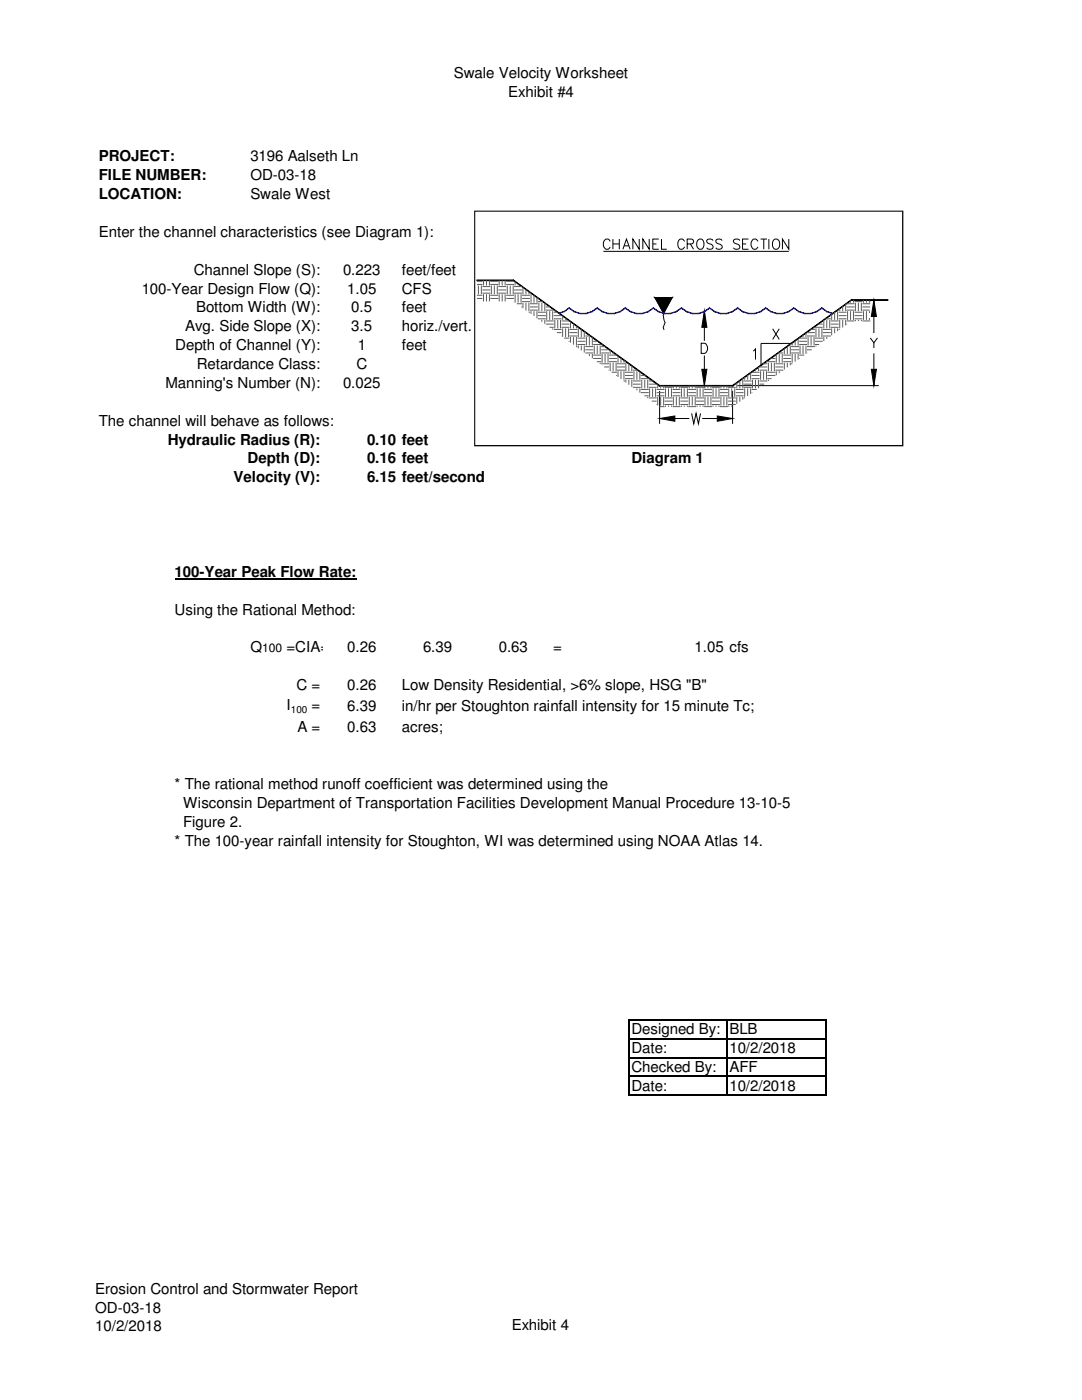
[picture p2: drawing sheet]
<svg xmlns="http://www.w3.org/2000/svg" width="216mm" height="279mm" viewBox="0 0 216 279" stroke-linecap="round" stroke-linejoin="round" font-family="sans-serif">
<path d="M34.8 115.6h36.3M125.4 203.4v15.3M125.6 203.5h39.3M125.6 207.3h39.3M125.6 211.1h39.3M125.6 214.8h39.3M125.6 218.6h39.3M145 203.7v15M164.8 203.7v15" fill="none" stroke="#000" stroke-width=".3"/>
<path d="M94.8 42.2h85v46.4h-85z" fill-rule="evenodd" fill="#fff"/>
<path d="M94.8 42.2h85v46.4h-85z" fill="none" stroke="#fff" stroke-width=".2"/>
<g fill="none" stroke="#000" stroke-width=".2">
<path d="M95.2 55.9h7.2v.1h-7.2zM95.2 55.9h7.2M102.4 55.9l29.2 21v.1l-29.2-21zM120.4 50.2h37M121.8 48.2a.7 .7 0 0 0-.9-.5 .7 .7 0 0 0-.5 .8 .9 .9 0 0 0 .2 .9 .9 .9 0 0 0 .9 .3l.3-.4M122.3 47.7v2M122.3 48.7h1.3M123.6 47.7v2M124.3 49.7l.7-2 .7 2M124.5 49.1h1M127.6 47.7v2l-1.3-2v2M129.5 47.7v2l-1.2-2v2"/>
<path d="M130.3 48.7h.7M130.7 59.4h3.4l-1.7 3.1zM130.7 59.4h3.4l-1.7 1.1zM130.7 59.4l1.7 1.1v2zM131.4 47.7h-1.1v2h1.1M132 47.7v2h1.1M136.6 48.2a.7 .7 0 0 0-.8-.5 .7 .7 0 0 0-.5 .8 .92 .92 0 0 0 .8 1.2l.5-.4M137.1 48.7h.9a.49 .49 0 0 0 .4-.5 .49 .49 0 0 0-.4-.5h-.9v2M137.8 48.7l.6 1M139.4 47.8l.2-.1a1.08 1.08 0 0 1 .9 .8 1.08 1.08 0 0 1-.4 1.2 .74 .74 0 0 1-1.1-.7 1.18 1.18 0 0 1 .4-1.2zM142.3 48a.71 .71 0 0 0-.7-.3 .71 .71 0 0 0-.6 .5l.2 .3 .9 .4a.5 .5 0 0 1 0 .8 .87 .87 0 0 1-1.1-.3M144.1 48a.71 .71 0 0 0-.7-.3 .71 .71 0 0 0-.6 .5l.4 .4a1.04 1.04 0 0 1 .9 .6v.2a.8 .8 0 0 1-1.3 0"/>
<path d="M147.6 48a.71 .71 0 0 0-.7-.3 .71 .71 0 0 0-.6 .5l.2 .3 .9 .4a.5 .5 0 0 1 0 .8 .87 .87 0 0 1-1.1-.3M148.2 48.7h.7M149.4 47.7h-1.2v2h1.2M151.3 48.2a.72 .72 0 0 0-.9-.5 .72 .72 0 0 0-.5 .8v.5a.72 .72 0 0 0 .5 .7 .72 .72 0 0 0 .9-.4M151.8 47.7h1.2M152.4 47.7v2M153.4 47.7v2M154.5 47.8a.74 .74 0 0 1 1.1 .7 .92 .92 0 0 1-.9 1.2 1.25 1.25 0 0 1-.2-1.9zM157.4 47.7v2l-1.3-2v2M169.9 59.8h7.3v.1h-7.3zM169.9 59.9h7.3M174.4 59.9l.5 3.3h-1z"/>
<path d="M174.4 59.9v6.6M131.6 77h14.6M131.6 76.9h14.6v.1h-14.6zM131.6 78v6.6M132.4 60.5l1.7-1.1-1.7 3.1zM132.4 62.5l-.1 .4 .4 1.5-.4 1 .2 .4M139.9 68.5a1.07 1.07 0 0 1 1.3 .7 1.07 1.07 0 0 1-.7 1.3h-.6zM140 73.7h1.1l-.6 3.3zM140.5 62l.6 3.3h-1.1zM140.5 62v6M140.5 71v6M146.2 76.9l23.7-17.1v.1l-23.7 17.1z"/>
<path d="M146.2 78v6.6M147.2 77h28.1M150.3 70.1l.4-.5v2.2M154.2 65.6l1.3 2.1M155.5 65.6l-1.3 2.1M157.9 68.5h-6.1v4.4M173.7 67.4l.7 1 .7-1M173.9 73.7h1l-.5 3.3zM174.4 68.4v1.1M174.4 70.5v6.5M131.6 83.5l3.1-.5v1.1zM131.9 83.5h5.6"/>
<path d="M138 82.5l.4 2.1 .5-2.1 .5 2.1 .4-2.1M140.1 83.5h5.8M143.1 83l3.1 .5-3.1 .6z"/>
</g>
<g fill="#000">
<path d="M102.4 55.9l29.2 21-29.2-20.9zM102.4 56l29.2 20.9v.1zM130.7 59.4h3.4l-1.7 1.1zM130.7 59.4l1.7 1.1v2zM132.4 60.5l1.7-1.1-1.7 3.1zM140 73.7h1.1l-.6 3.3zM140.5 62l.6 3.3h-1.1zM146.2 76.9l23.7-17.1-23.7 17.2zM146.2 77l23.7-17.2v.1zM174.4 59.9l.5 3.3h-1zM173.9 73.7h1l-.5 3.3zM131.6 83.5l3.1-.5v1.1z"/>
<path d="M143.1 83l3.1 .5-3.1 .6z"/>
</g>
<g fill="none" stroke="#5d5d5d" stroke-width=".2">
<path d="M95.2 56.8h1.1M95.2 56.1h1.1M95.2 59.6h1.1M95.2 58.9h1.1M95.5 57v1.7M96.1 57v1.7M96.3 58.5h1.5M96.3 57.9h1.5M96.3 57.2h1.5M96.5 55.9v1.1M96.5 58.7v1.5M97.1 55.9v1.1"/>
<path d="M97.1 58.7v1.5M97.7 55.9v1.1M97.7 58.7v1.5M97.8 56.8h1.6M97.8 56.1h1.6M97.8 59.6h1.6M97.8 58.9h1.6M98 57v1.7M98.6 57v1.7M99.2 57v1.7M99.4 58.5h1.6M99.4 57.9h1.6"/>
<path d="M99.4 57.2h1.6M99.6 55.9v1.1M99.6 58.7v1.5M100.2 55.9v1.1M100.2 58.7v1.5M100.8 55.9v1.1M100.8 58.7v1.5M101 56.8h1.6M101 56.1h1.6M101 59.6h1.6M101 58.9h1.6M101.2 57v1.7"/>
<path d="M101.8 57v1.7M102.4 57v1.7M102.6 58.5h1.6M102.6 57.9h1.6M102.6 57.2h1.6M102.8 56.2v.8M102.8 58.7v1.7M103.4 56.6v.4M103.4 58.7v1.7M104 58.7v1.7M104.2 59.6h1.5M104.2 58.9h1.5"/>
<path d="M104.4 57.3v1.4M104.9 57.7v1M105.5 58.2v.5M105.7 58.5h.3M106 58.7v1.7M106.6 58.9v1.5M107.1 59.3v1.1M107.3 59.6h.1M169.7 60v.4M170.3 59.9v.5M172.3 59.9v.5M172.9 59.9v.5"/>
<path d="M173.5 59.9v.5M102.5 60.2h.1M103.1 60.6h1.1M104 61.3h.2M104.2 60.2h1.5M104.4 60.4v1.1M104.9 60.4v1.6M105.5 62.3h.2M105.5 60.4v1.7M105.7 61.9h1.6M105.7 61.3h1.6M105.7 60.6h1.6"/>
<path d="M106 62.1v.6M106.6 62.1v1M107.1 62.1v1.4M107.3 60.2h1M107.3 63.6h1.6M107.3 63h1.6M107.3 62.3h1.6M107.5 60.4v1.7M108.1 60.4v1.7M108.1 63.8v.4M108.7 60.5v1.6M108.7 63.8v.8"/>
<path d="M108.9 60.6h.1M108.9 61.9h1.6M108.9 61.3h.9M108.9 64.7h1.6M108.9 64.1h1.6M109.1 62.1v1.7M109.6 65.3h.9M109.7 62.1v1.7M110.3 62.1v1.7M110.3 65.5v.3M110.5 63.6h1.6M110.5 63h1.6"/>
<path d="M110.5 62.3h.8M110.5 65.7h1.6M110.7 61.9v.2M110.7 63.8v1.7M111.1 66.4h1M111.3 63.8v1.7M111.8 63.8v1.7M112 67.1h.1M112.1 65.3h1.5M112.1 64.7h1.5M112.1 64.1h1.5M112.3 63v.8"/>
<path d="M112.3 65.5v1.7M112.6 67.5h1M112.9 63.5v.3M112.9 65.5v1.8M113.5 68.1h.1M113.5 65.5v1.8M113.6 67.1h1.6M113.6 66.4h1.6M113.6 65.7h1.6M113.8 64.2v1.3M113.8 67.3v1.1M114.4 64.6v.9"/>
<path d="M114.4 67.3v1.5M114.9 69.2h.3M115 65v.5M115 67.3v1.7M115.2 65.3h.2M115.2 68.7h1.6M115.2 68.1h1.6M115.2 67.5h1.6M115.4 65.5v1.8M115.4 69v.5M116 65.7v1.6M116 69v.9"/>
<path d="M116.6 66.2v1.1M116.6 69v1.4M116.8 67.1h1M116.8 70.4h1.6M116.8 66.4h.1M116.8 69.8h1.6M116.8 69.2h1.6M117 67.3v1.7M117.6 67.3v1.7M117.6 70.7v.4M118.2 67.3v1.7M118.2 70.7v.8"/>
<path d="M118.4 68.7h1.6M118.4 68.1h.9M118.4 71.5h1.6M118.4 67.5h.1M118.4 70.9h1.6M118.6 69v1.7M119.1 72.2h.9M119.2 69v1.7M119.8 69v1.7M119.8 72.4v.2M120 70.4h1.5M120 69.8h1.5"/>
<path d="M120 69.2h.8M120 72.6h1.5M120.1 68.7v.3M120.1 70.7v1.7M120.6 73.2h.9M120.7 70.7v1.7M121.3 70.7v1.7M121.5 73.9h.1M121.5 72.2h1.6M121.5 71.5h1.6M121.5 70.9h1.6M121.8 69.9v.8"/>
<path d="M121.8 72.4v1.7M122 74.3h1.1M122.3 70.3v.4M122.3 72.4v1.7M122.9 74.9h.2M122.9 72.4v1.7M123.1 73.9h1.6M123.1 73.2h1.6M123.1 72.6h1.6M123.3 71v1.4M123.3 74.1v1.1M123.9 71.4v1"/>
<path d="M123.9 74.1v1.5M124.4 76h.3M124.5 71.8v.6M124.5 74.1v1.7M124.7 72.2h.2M124.7 75.6h1.6M124.7 74.9h1.6M124.7 74.3h1.6M124.9 72.4v1.7M124.9 75.8v.5M125.5 72.6v1.5M125.5 75.8v1"/>
<path d="M126.1 73v1.1M126.1 75.8v1.4M126.3 73.9h1M126.3 77.3h1.5M126.3 73.2h.1M126.3 76.7h1.5M126.3 76h1.5M126.5 74.1v1.7M127.1 74.1v1.7M127.1 77.5v.4M127.7 74.1v1.7M127.7 77.5v.9"/>
<path d="M127.8 75.6h1.7M127.8 74.9h1M127.8 78.4h1.7M127.8 74.3h.1M127.8 77.7h1.7M128.1 75.8v1.7M128.6 79h.9M128.7 75.8v1.7M129.2 75.8v1.7M129.2 79.2v.3M129.5 77.3h1.5M129.5 76.7h1.5"/>
<path d="M129.5 76h.8M129.5 79.4h1.5M129.6 75.6v.2M129.6 77.5v1.7M130.2 77.5v1.7M130.8 77.5v1.7M131 79h1.6M131 78.4h1.6M131 77.7h1.6M131.2 76.7v.8M131.2 79.2v1.7M131.8 77v.5"/>
<path d="M131.8 79.2v1.7M132.4 77v.5M132.4 79.2v1.7M132.6 77.3h1.6M132.6 79.4h1.6M132.8 77.5v1.7M133.4 77.5v1.7M134 77.5v1.7M134.2 79h1.6M134.2 78.4h1.6M134.2 77.7h1.6M134.4 77v.5"/>
<path d="M134.4 79.2v1.7M135 77v.5M135 79.2v1.7M135.6 77v.5M135.6 79.2v1.7M135.8 77.3h1.5M135.8 79.4h1.5M136 77.5v1.7M136.5 77.5v1.7M137.2 77.5v1.7M137.3 79h1.6M137.3 78.4h1.6"/>
<path d="M137.3 77.7h1.6M137.5 77v.5M137.5 79.2v1.7M138.1 77v.5M138.1 79.2v1.7M138.7 77v.5M138.7 79.2v1.7M138.9 77.3h1.6M138.9 79.4h1.6M139.1 77.5v1.7M139.7 77.5v1.7M140.3 77.5v1.7"/>
<path d="M140.5 79h1.6M140.5 78.4h1.6M140.5 77.7h1.6M140.7 77v.5M140.7 79.2v1.7M141.3 77v.5M141.3 79.2v1.7M141.9 77v.5M141.9 79.2v1.7M142.1 77.3h1.5M142.1 79.4h1.5M142.3 77.5v1.7"/>
<path d="M142.9 77.5v1.7M143.5 77.5v1.7M143.6 79h1.6M143.6 78.4h1.6M143.6 77.7h1.6M143.8 77v.5M143.8 79.2v1.7M144.4 77v.5M144.4 79.2v1.7M145 77v.5M145 79.2v1.7M145.2 77.3h1.6"/>
<path d="M145.2 79.4h1.6M145.4 77.5v1.7M146 77.5v1.7M146.6 77.5v1.7M146.6 76.7h.2M146.8 79h1.6M146.8 78.4h1.6M146.8 77.7h1.6M147 76.4v1.1M147 79.2v1.4M147.6 75.9v1.6M147.6 79.2v1"/>
<path d="M148.1 75.6h.3M148.2 75.8v1.7M148.2 79.2v.6M148.4 77.3h1.6M148.4 76.7h1.6M148.4 76h1.6M148.4 79.4h.2M148.6 75.2v.6M148.6 77.5v1.7M149.2 74.8v1M149.2 77.5v1.5M149.8 74.4v1.4"/>
<path d="M149.8 77.5v1.1M150 75.6h1.6M150 74.9h1.6M150 78.4h.1M150 74.3h1.6M150 77.7h1M150.2 75.8v1.7M150.7 73.7v.4M150.7 75.8v1.7M151.3 73.2v.9M151.3 75.8v1.7M151.6 73.9h1.5"/>
<path d="M151.6 77.3h.1M151.6 73.2h1.5M151.6 76.7h.9M151.6 76h1.5M151.8 74.1v1.7M152.3 72.6h.8M152.4 74.1v1.7M153 72.1v.3M153 74.1v1.7M153.1 72.2h1.6M153.1 75.6h.9M153.1 74.9h1.6"/>
<path d="M153.1 74.3h1.6M153.3 72.4v1.7M153.3 75.8v.2M153.8 71.5h.9M153.9 72.4v1.7M154.5 72.4v1.7M154.6 70.9h.1M154.7 73.9h1.6M154.7 73.2h1.6M154.7 72.6h1.6M154.9 70.7v1.7M154.9 74.1v.8"/>
<path d="M155.2 70.4h1.1M155.5 70.7v1.7M155.5 74.1v.4M156.1 70.7v1.7M156.1 69.8h.2M156.3 72.2h1.6M156.3 71.5h1.6M156.3 70.9h1.6M156.5 69.6v1.1M156.5 72.4v1.3M157.1 69.1v1.6M157.1 72.4v.9"/>
<path d="M157.6 68.7h.3M157.7 69v1.7M157.7 72.4v.5M157.9 70.4h1.6M157.9 69.8h1.6M157.9 69.2h1.6M157.9 72.6h.2M158.1 68.4v.6M158.1 70.7v1.7M158.7 68v1M158.7 70.7v1.5M159.3 67.6v1.4"/>
<path d="M159.3 70.7v1.1M159.5 68.7h1.5M159.5 68.1h1.5M159.5 71.5h.1M159.5 67.5h1.5M159.5 70.9h1M159.6 69v1.7M160.2 66.8v.5M160.2 69v1.7M160.8 66.4v.9M160.8 69v1.6M161 67.1h1.6"/>
<path d="M161 70.4h.1M161 66.4h1.6M161 69.8h1M161 69.2h1.6M161.2 67.3v1.7M161.8 65.7h.8M161.8 67.3v1.7M162.4 65.3v.2M162.4 67.3v1.7M162.6 65.3h1.6M162.6 68.7h.8M162.6 68.1h1.6"/>
<path d="M162.6 67.5h1.6M162.8 65.5v1.8M162.8 69v.2M163.2 64.7h1M163.4 65.5v1.8M164 65.5v1.8M164.1 64.1h.1M164.2 67.1h1.6M164.2 66.4h1.6M164.2 65.7h1.6M164.4 63.8v1.7M164.4 67.3v.8"/>
<path d="M164.7 63.6h1.1M165 63.8v1.7M165 67.3v.3M165.6 63.8v1.7M165.6 63h.2M165.8 65.3h1.5M165.8 64.7h1.5M165.8 64.1h1.5M165.9 62.7v1.1M165.9 65.5v1.4M166.5 62.3v1.5M166.5 65.5v1"/>
<path d="M167.1 61.9h.2M167.1 62.1v1.7M167.1 65.5v.6M167.3 63.6h1.6M167.3 63h1.6M167.3 62.3h1.6M167.3 65.7h.3M167.6 61.6v.5M167.6 63.8v1.7M168.1 61.1v1M168.1 63.8v1.6M168.7 60.7v1.4"/>
<path d="M168.7 63.8v1.1M168.9 61.9h1.6M168.9 61.3h1.6M168.9 64.7h.1M168.9 60.6h1.6M168.9 64.1h1.6M169.1 62.1v1.7M169.7 62.1v1.7M170.3 62.1v1.7M170.5 60.2h1.6M170.5 63.6h1.6M170.5 63h1.6"/>
<path d="M170.5 62.3h1.6M170.7 60.4v1.7M170.7 63.8v.3M171.3 60.4v1.7M171.3 63.8v.3M171.9 60.4v1.7M171.9 63.8v.3M172.1 61.9h1.4M172.1 61.3h1.5M172.1 60.6h1.6M172.1 64.1h1.6M172.3 62.1v1.7"/>
<path d="M172.9 62.1v1.7M173.5 62.1v.4M173.5 63.5v.3M173.7 60.2h.1M130 80.1h1M130.9 80.7h.1M131.5 81.2h1.1M132.6 80.7h1.6M132.6 80.1h1.6M132.8 80.9v.3M133.4 80.9v.3M134 80.9v.3"/>
<path d="M134.2 81.2h1.6M135.8 80.7h1.5M135.8 80.1h1.5M136 80.9v.3M136.5 80.9v.3M137.2 80.9v.3M137.3 81.2h1.6M138.9 80.7h1.6M138.9 80.1h1.6M139.1 80.9v.3M139.7 80.9v.3M140.3 80.9v.3"/>
<path d="M140.5 81.2h1.6M142.1 80.7h1.5M142.1 80.1h1.5M142.3 80.9v.3M142.9 80.9v.3M143.5 80.9v.3M143.6 81.2h1.6M145.2 80.7h1.6M145.2 80.1h1.6M145.4 80.9v.3M146 80.9v.3"/>
</g>
<path d="M111.5 62.5l1.1-.3z" fill="#00f"/>
<path d="M111.5 62.5l1.1-.3z" fill="none" stroke="#00f" stroke-width=".2"/>
<g fill="#00f">
<path d="M112.6 62.1l1-.6z"/>
<path d="M112.6 62.1l.9-.7z"/>
</g>
<path d="M112.6 62.1l.9-.7z" fill="none" stroke="#00f" stroke-width=".2"/>
<path d="M113.6 61.4l1 .8z" fill="#00f"/>
<path d="M113.6 61.4l1 .8z" fill="none" stroke="#00f" stroke-width=".2"/>
<path d="M114.6 62.1l1.1 .5z" fill="#00f"/>
<path d="M114.6 62.1l1.1 .5z" fill="none" stroke="#00f" stroke-width=".2"/>
<path d="M115.7 62.5l1.3 .1z" fill="#00f"/>
<path d="M115.7 62.5l1.3 .1z" fill="none" stroke="#00f" stroke-width=".2"/>
<path d="M117 62.5l1.2-.3z" fill="#00f"/>
<path d="M117 62.5l1.2-.3z" fill="none" stroke="#00f" stroke-width=".2"/>
<g fill="#00f">
<path d="M118.1 62.1l1.1-.6z"/>
<path d="M118.1 62.1l1-.7 .1 .1z"/>
</g>
<path d="M118.1 62.1l1-.7 .1 .1z" fill="none" stroke="#00f" stroke-width=".2"/>
<g fill="#00f">
<path d="M119.1 61.5l.1-.1 .9 .8z"/>
<path d="M119.2 61.4l.9 .8z"/>
</g>
<path d="M119.1 61.5l.1-.1 .9 .8z" fill="none" stroke="#00f" stroke-width=".2"/>
<g fill="#00f">
<path d="M120.2 62.1l1.1 .5z"/>
<path d="M120.2 62.1l1.2 .4z"/>
</g>
<path d="M120.2 62.1l1.2 .4z" fill="none" stroke="#00f" stroke-width=".2"/>
<path d="M121.4 62.5l1.2 .1z" fill="#00f"/>
<path d="M121.4 62.5l1.2 .1z" fill="none" stroke="#00f" stroke-width=".2"/>
<path d="M122.6 62.5l1.2-.3z" fill="#00f"/>
<path d="M122.6 62.5l1.2-.3z" fill="none" stroke="#00f" stroke-width=".2"/>
<g fill="#00f">
<path d="M123.7 62.1l1.1-.6z"/>
<path d="M123.7 62.1l1-.7 .1 .1z"/>
</g>
<path d="M123.7 62.1l1-.7 .1 .1z" fill="none" stroke="#00f" stroke-width=".2"/>
<g fill="#00f">
<path d="M124.8 61.4l1 .8-1.1-.7z"/>
<path d="M124.8 61.4l1 .8z"/>
</g>
<path d="M124.8 61.4l1 .8-1.1-.7z" fill="none" stroke="#00f" stroke-width=".2"/>
<path d="M125.8 62.1l1.2 .5z" fill="#00f"/>
<path d="M125.8 62.1l1.2 .5z" fill="none" stroke="#00f" stroke-width=".2"/>
<path d="M127 62.5l1.2 .1z" fill="#00f"/>
<path d="M127 62.5l1.2 .1z" fill="none" stroke="#00f" stroke-width=".2"/>
<path d="M128.2 62.5l1.2-.3z" fill="#00f"/>
<path d="M128.2 62.5l1.2-.3z" fill="none" stroke="#00f" stroke-width=".2"/>
<g fill="#00f">
<path d="M129.3 62.1l1.1-.6z"/>
<path d="M129.3 62.1l1-.7z"/>
</g>
<path d="M129.3 62.1l1-.7z" fill="none" stroke="#00f" stroke-width=".2"/>
<path d="M130.4 61.4l1 .8z" fill="#00f"/>
<path d="M130.4 61.4l1 .8z" fill="none" stroke="#00f" stroke-width=".2"/>
<g fill="#00f">
<path d="M131.4 62.1l1.1 .5z"/>
<path d="M131.4 62.1l1.2 .4z"/>
</g>
<path d="M131.4 62.1l1.2 .4z" fill="none" stroke="#00f" stroke-width=".2"/>
<path d="M132.6 62.5l1.2 .1z" fill="#00f"/>
<path d="M132.6 62.5l1.2 .1z" fill="none" stroke="#00f" stroke-width=".2"/>
<path d="M133.8 62.5l1.2-.3z" fill="#00f"/>
<path d="M133.8 62.5l1.2-.3z" fill="none" stroke="#00f" stroke-width=".2"/>
<g fill="#00f">
<path d="M134.9 62.1l1.1-.6z"/>
<path d="M134.9 62.1l1-.7 .1 .1z"/>
</g>
<path d="M134.9 62.1l1-.7 .1 .1z" fill="none" stroke="#00f" stroke-width=".2"/>
<g fill="#00f">
<path d="M135.9 61.5l.1-.1 1 .8z"/>
<path d="M136 61.4l1 .8z"/>
</g>
<path d="M135.9 61.5l.1-.1 1 .8z" fill="none" stroke="#00f" stroke-width=".2"/>
<path d="M137 62.1l1.2 .5z" fill="#00f"/>
<path d="M137 62.1l1.2 .5z" fill="none" stroke="#00f" stroke-width=".2"/>
<path d="M138.2 62.5l1.2 .1z" fill="#00f"/>
<path d="M138.2 62.5l1.2 .1z" fill="none" stroke="#00f" stroke-width=".2"/>
<path d="M139.4 62.5l1.2-.3z" fill="#00f"/>
<path d="M139.4 62.5l1.2-.3z" fill="none" stroke="#00f" stroke-width=".2"/>
<g fill="#00f">
<path d="M140.5 62.1l1.1-.6z"/>
<path d="M140.5 62.1l1.1-.7z"/>
</g>
<path d="M140.5 62.1l1.1-.7z" fill="none" stroke="#00f" stroke-width=".2"/>
<path d="M141.6 61.4l1 .8z" fill="#00f"/>
<path d="M141.6 61.4l1 .8z" fill="none" stroke="#00f" stroke-width=".2"/>
<path d="M142.6 62.1l1.2 .5z" fill="#00f"/>
<path d="M142.6 62.1l1.2 .5z" fill="none" stroke="#00f" stroke-width=".2"/>
<path d="M143.8 62.5l1.2 .1z" fill="#00f"/>
<path d="M143.8 62.5l1.2 .1z" fill="none" stroke="#00f" stroke-width=".2"/>
<path d="M145 62.5l1.2-.3z" fill="#00f"/>
<path d="M145 62.5l1.2-.3z" fill="none" stroke="#00f" stroke-width=".2"/>
<g fill="#00f">
<path d="M146.1 62.1l1.1-.6z"/>
<path d="M146.1 62.1l1.1-.7v.1z"/>
</g>
<path d="M146.1 62.1l1.1-.7v.1z" fill="none" stroke="#00f" stroke-width=".2"/>
<g fill="#00f">
<path d="M147.2 61.4l1 .8-1-.7z"/>
<path d="M147.2 61.4l1 .8z"/>
</g>
<path d="M147.2 61.4l1 .8-1-.7z" fill="none" stroke="#00f" stroke-width=".2"/>
<g fill="#00f">
<path d="M148.2 62.1l1.2 .5z"/>
<path d="M148.2 62.1l1.2 .4z"/>
</g>
<path d="M148.2 62.1l1.2 .4z" fill="none" stroke="#00f" stroke-width=".2"/>
<path d="M149.4 62.5l1.2 .1z" fill="#00f"/>
<path d="M149.4 62.5l1.2 .1z" fill="none" stroke="#00f" stroke-width=".2"/>
<path d="M150.6 62.5l1.2-.3z" fill="#00f"/>
<path d="M150.6 62.5l1.2-.3z" fill="none" stroke="#00f" stroke-width=".2"/>
<g fill="#00f">
<path d="M151.8 62.1l1-.6z"/>
<path d="M151.8 62.1l.9-.7 .1 .1z"/>
</g>
<path d="M151.8 62.1l.9-.7 .1 .1z" fill="none" stroke="#00f" stroke-width=".2"/>
<g fill="#00f">
<path d="M152.8 61.4l1 .8-1.1-.7z"/>
<path d="M152.8 61.4l1 .8z"/>
</g>
<path d="M152.8 61.4l1 .8-1.1-.7z" fill="none" stroke="#00f" stroke-width=".2"/>
<path d="M153.8 62.1l1.2 .5z" fill="#00f"/>
<path d="M153.8 62.1l1.2 .5z" fill="none" stroke="#00f" stroke-width=".2"/>
<path d="M155 62.5l1.2 .1z" fill="#00f"/>
<path d="M155 62.5l1.2 .1z" fill="none" stroke="#00f" stroke-width=".2"/>
<path d="M156.2 62.5l1.2-.3z" fill="#00f"/>
<path d="M156.2 62.5l1.2-.3z" fill="none" stroke="#00f" stroke-width=".2"/>
<g fill="#00f">
<path d="M157.4 62.1l1-.6z"/>
<path d="M157.4 62.1l1-.7z"/>
</g>
<path d="M157.4 62.1l1-.7z" fill="none" stroke="#00f" stroke-width=".2"/>
<path d="M158.4 61.4l1 .8z" fill="#00f"/>
<path d="M158.4 61.4l1 .8z" fill="none" stroke="#00f" stroke-width=".2"/>
<g fill="#00f">
<path d="M159.4 62.1l1.2 .5z"/>
<path d="M159.4 62.1l1.2 .4z"/>
</g>
<path d="M159.4 62.1l1.2 .4z" fill="none" stroke="#00f" stroke-width=".2"/>
<path d="M160.6 62.5l1.2 .1z" fill="#00f"/>
<path d="M160.6 62.5l1.2 .1z" fill="none" stroke="#00f" stroke-width=".2"/>
<path d="M161.8 62.5l1.2-.3z" fill="#00f"/>
<path d="M161.8 62.5l1.2-.3z" fill="none" stroke="#00f" stroke-width=".2"/>
<g fill="#00f">
<path d="M162.9 62.1l1.1-.6z"/>
<path d="M162.9 62.1l1.1-.7v.1z"/>
</g>
<path d="M162.9 62.1l1.1-.7v.1z" fill="none" stroke="#00f" stroke-width=".2"/>
<g fill="#00f">
<path d="M164 61.4l1 .8-1-.7z"/>
<path d="M164 61.4l1 .8z"/>
</g>
<path d="M164 61.4l1 .8-1-.7z" fill="none" stroke="#00f" stroke-width=".2"/>
<g fill="#00f">
<path d="M165 62.1l1.2 .5z"/>
<path d="M165 62.1l1.2 .4z"/>
</g>
<path d="M165 62.1l1.2 .4z" fill="none" stroke="#00f" stroke-width=".2"/>
<path d="M94.6 42h85.7v47.1h-85.7zM94.7 42.2h.1v46.7l-.1-.1h85.4l-.1 .1v-46.7h.1z" fill="#000"/>
<g font-size="3">
<text x="90.6" y="15.5">Swale Velocity Worksheet</text>
<text x="101.4" y="19.3">Exhibit #4</text>
<text x="19.7" y="32.2">PROJECT:</text>
<text x="19.7" y="35.9">FILE NUMBER:</text>
<text x="50" y="32.2">3196 Aalseth Ln</text>
<text x="50" y="36">OD-03-18</text>
<text x="19.7" y="39.8">LOCATION:</text>
<text x="50" y="39.8">Swale West</text>
<text x="19.7" y="47.3">Enter the channel characteristics (see Diagram 1):</text>
<text x="28.3" y="58.6">100-Year Design Flow (Q):</text>
<text x="38.7" y="54.8">Channel Slope (S):</text>
<text x="68.5" y="54.8">0.223</text>
<text x="69.3" y="58.6">1.05</text>
<text x="80.2" y="54.8">feet/feet</text>
<text x="80.2" y="58.6">CFS</text>
<text x="39.1" y="62.4">Bottom Width (W):</text>
<text x="70.1" y="62.4">0.5</text>
<text x="80.2" y="62.4">feet</text>
<text x="35" y="69.9">Depth of Channel (Y):</text>
<text x="37" y="66.1">Avg. Side Slope (X):</text>
<text x="70.1" y="66.1">3.5</text>
<text x="71.4" y="69.9">1</text>
<text x="80.2" y="66.1">horiz./vert.</text>
<text x="80.2" y="69.9">feet</text>
<text x="33" y="77.4">Manning's Number (N):</text>
<text x="39.2" y="73.7">Retardance Class:</text>
<text x="68.5" y="77.4">0.025</text>
<text x="71.1" y="73.7">C</text>
<text x="19.7" y="85">The channel will behave as follows:</text>
<text x="33.5" y="88.7">Hydraulic Radius (R):</text>
<text x="73.2" y="88.7">0.10 feet</text>
<text x="49.4" y="92.5">Depth (D):</text>
<text x="73.2" y="92.5">0.16 feet</text>
<text x="126" y="92.5">Diagram 1</text>
<text x="46.6" y="96.3">Velocity (V):</text>
<text x="73.2" y="96.3">6.15 feet/second</text>
<text x="34.8" y="115.1">100-Year Peak Flow Rate:</text>
<text x="34.8" y="122.6">Using the Rational Method:</text>
<text x="50" y="130.1">Q</text>
<text x="57.2" y="130.1">=CIA=</text>
<text x="69.3" y="130.2">0.26</text>
<text x="84.4" y="130.2">6.39</text>
<text x="99.5" y="130.2">0.63</text>
<text x="110.4" y="130.2">=</text>
<text x="138.6" y="130.2">1.05 cfs</text>
<text x="59.2" y="137.7">C =</text>
<text x="69.3" y="137.7">0.26</text>
<text x="80.2" y="137.7">Low Density Residential, &gt;6% slope, HSG &quot;B&quot;</text>
<text x="57.2" y="141.6">I</text>
<text x="62.2" y="141.6">=</text>
<text x="69.3" y="141.9">6.39</text>
<text x="80.2" y="141.9">in/hr per Stoughton rainfall intensity for 15 minute Tc;</text>
<text x="59.4" y="146.1">A =</text>
<text x="69.3" y="146.1">0.63</text>
<text x="80.2" y="146.1">acres;</text>
<text x="34.8" y="157.4">* The rational method runoff coefficient was determined using the</text>
<text x="36.5" y="161.2">Wisconsin Department of Transportation Facilities Development Manual Procedure 13-10-5</text>
<text x="36.5" y="165">Figure 2.</text>
<text x="34.8" y="168.7">* The 100-year rainfall intensity for Stoughton, WI was determined using NOAA Atlas 14.</text>
<text x="126" y="206.4">Designed By: BLB</text>
<text x="126" y="210.2">Date:</text>
<text x="126" y="214">Checked By:</text>
<text x="145.5" y="210.2">10/2/2018</text>
<text x="145.5" y="214">AFF</text>
<text x="126" y="217.7">Date:</text>
<text x="145.5" y="217.7">10/2/2018</text>
<text x="19" y="258.2">Erosion Control and Stormwater Report</text>
<text x="19" y="262">OD-03-18</text>
<text x="19" y="265.7">10/2/2018</text>
<text x="102.1" y="265.4">Exhibit 4</text>
</g>
<text font-size="2.4" x="52.3" y="130.1">100</text>
<text font-size="2" x="58" y="142.2">100</text>
</svg>
